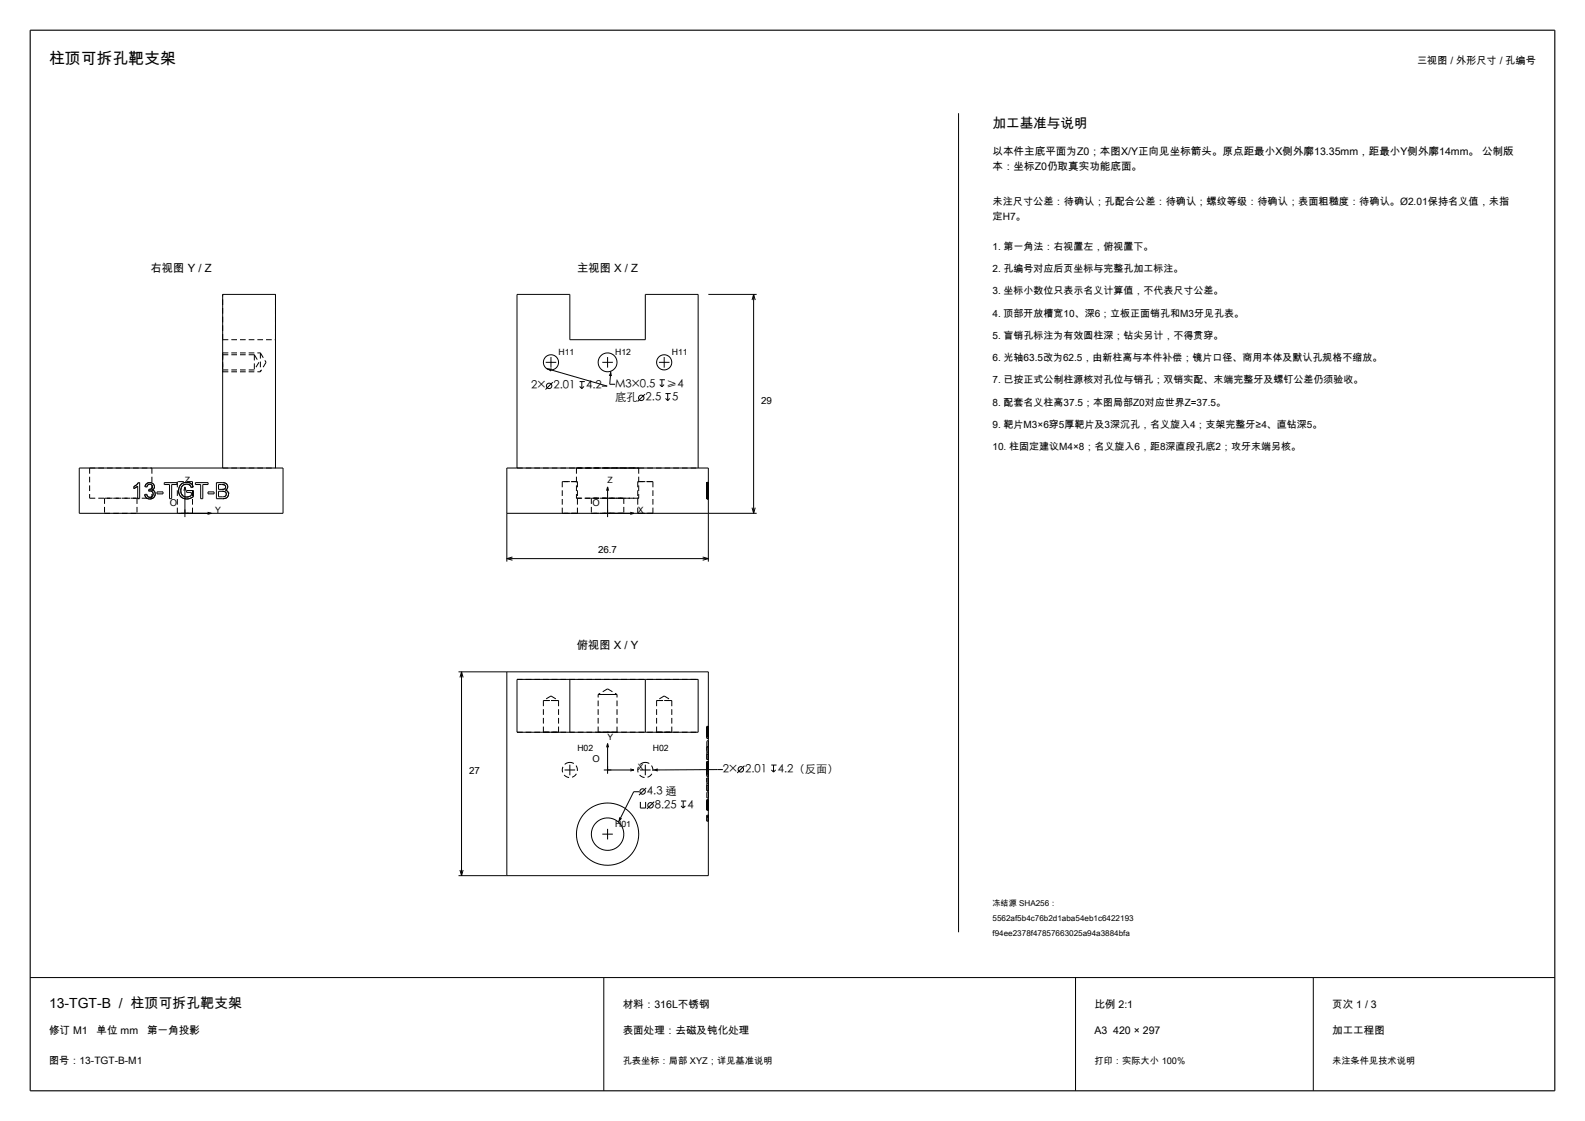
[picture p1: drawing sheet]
<svg xmlns="http://www.w3.org/2000/svg" width="420mm" height="297mm" viewBox="0 0 420 297" stroke-linecap="round" stroke-linejoin="round" font-family="sans-serif">
<path d="M8 8h404v281h-404z" fill="none" stroke="#000" stroke-width=".3"/>
<g fill="none" stroke="#000" stroke-width=".26">
<path d="M254 30v217M187.7 78h12.8M199.7 78v58M199.7 78l-.4 1.5M199.7 78l.4 1.5M144.6 96h2.8M144.9 97.7l16 4.6h-1.4M146 94.6v2.8M159.6 96h2.8M161 94.6v2.8M161.9 98.3l-.3 3.5h1.4M174.6 96h2.8"/>
<path d="M176 94.6v2.8M146.5 101.3l-2 1.9M153.6 101.1h1.4M153.6 102.4l.6 .6M154.2 101.1v1.9M154.7 102.4l-.5 .6M170.9 104.5l-1.9 1.9M174.8 100.6h1.4M174.8 101.9l.6 .6M175.4 100.6v1.9M176 101.9l-.6 .6M176.3 104.3h1.4"/>
<path d="M176.4 105.6l.5 .5M176.9 104.3v1.8M177.5 105.6l-.6 .5M21 124h54v12h-54zM35.7 129.3h.1M36 129.2l-.3 .1M36.1 129.1l-.1 .1M36.2 128.4l-.8 .5v.5l.6-.2M36.2 128.4l-.3 .3M36.3 129h-.1M36.3 128.3l-.1 .1M36.7 127.9h.3v4.2h-.5v-3.3l-.5 .4"/>
<path d="M36.7 127.9l-.5 .5M36.7 127.9l-.1 .1M38.5 128.5v.1M38.7 131.8l.1 .1M38.8 131.9l.4 .2M38.8 128.1l-.4 .9 .5 .1M38.8 128.1l-.1 .2M38.9 130.9l-.5 .1 .4 .9M38.9 130.9l.3 .7M38.9 130.9v.2M39 128.9l-.1 .2M39.1 131.4l.1 .2"/>
<path d="M39.2 131.6l.3 .1M39.2 128.5l-.3 .6M39.2 128.5l-.1 .1M39.2 127.9l-.4 .2M39.3 128.4l-.1 .1M39.4 129.7v.4h.3M39.4 129.7h.1M39.7 127.9l-.9 .2M39.7 127.9l.6 .1 .5 .4M39.7 127.9h.2M39.7 128.3l.5 .2M39.7 128.3l-.5 .2"/>
<path d="M39.7 128.3h-.2M39.7 128.3h.2M39.7 130.1l.6 .2M39.7 130.1h-.1M39.7 130.1h.2M40 130.1h.1M40 129.5l-.2 .1M40.1 128.4l.1 .1M40.1 129.5l-.7 .2M40.2 128.5l.2 .4M40.2 128.5l.2 .2M40.2 130.2l.1 .1"/>
<path d="M40.2 129.4l-.1 .1M40.3 129.8a1.14 1.14 0 0 1 .4 2M40.3 129.8l.2 .1M40.3 130.3l.3 .6M40.3 130.3l.2 .2M40.4 128.9l-.3 .6M40.4 128.9v.1M40.4 128.1h.1M40.5 129.8h-.1M40.5 131.2l-.1 .2M40.6 130.7v.2M40.6 130.9a.86 .86 0 0 1-.5 .8 .86 .86 0 0 1-.9-.1"/>
<path d="M40.6 130.9l-.1 .3M40.6 128.2h.1M40.7 130h.1M40.7 131.8a1.51 1.51 0 0 1-1.9 .1M40.7 131.8l-.5 .3M40.8 128.4l.1 .6M40.8 128.4l.1 .2M40.8 129.5l-.5 .3M40.8 129.5l-.1 .1M40.8 129.4v.1M40.9 129.2v.1M40.9 128.7v.1"/>
<path d="M40.9 128.8v.2M40.9 129l-.1 .5M41.1 130.5h.1M41.1 130.7v.1M41.6 130.3h1.6v.5h-1.6zM43.5 127.9h3.4v.5h-1.4v3.7h-.6v-3.7h-1.4zM47.3 130a2.05 2.05 0 0 0 1.1 1.9M47.3 130.2v.1M47.3 129.8v.2M47.4 129.3v.1M47.5 130.9h.1M47.7 131.3h.1"/>
<path d="M47.8 131.5l.1 .1M47.9 130l.2 .9M47.9 130v.2M47.9 131.6h.1M48 129.5h-.1M48 130.8l.1 .1M48.1 130.9l.6 .6M48.2 128.9l-.1 .1M48.2 131.8l.2 .1M48.2 131.1h.1M48.3 131.2v.1M48.3 128.1a2.17 2.17 0 0 0-1 1.9"/>
<path d="M48.3 128.1l-.4 .3M48.3 128.7l-.4 1.3M48.3 128.7v.1M48.4 131.9a2.54 2.54 0 0 0 2 .1M48.4 131.4h.1M48.5 128.5l-.2 .2M48.6 128.5h.1M48.7 132.1h.1M48.7 131.5l.8 .2M48.7 131.5l.5 .2M48.8 128.4l-.5 .3M48.9 127.9h.1"/>
<path d="M49 132.2h.3M49 129v8M49 129l-.3 1M49 129l.3 1M49 128.3l-.2 .1M49.1 128.3h.1M49.2 127.8h.1M49.5 127.8l-1.2 .3M49.5 127.8l.8 .1 .6 .5M49.5 127.8h.3M49.5 127.8h-.2M49.5 128.3l.5 .1"/>
<path d="M49.5 128.3l-.7 .1M49.5 128.3h-.2M49.7 128.3h.1M49.7 128.3l.3 .1M49.9 131.6l-.4 .1M49.9 127.8l.2 .1M50 128.4l.5 .3M50.2 131.5l-.7 .2M50.2 128.5h.1M50.3 128.5h.1M50.4 128.6l.1 .1M50.4 132l-.3 .1"/>
<path d="M50.4 128h.1M50.5 128.7l.2 .5M50.5 128.7l.1 .2M50.5 131.4l-.3 .1M50.5 128.1h.1M50.6 129l.1 .2M50.7 131.2l-.5 .3M50.7 131.2v-.7h-1.2v-.5h1.8v1.5M50.7 131.2l-.1 .1M50.8 128.2l.1 .2M50.9 128.4l.3 .7M50.9 131.8h-.1"/>
<path d="M51.2 128.9v.2M51.2 129.1l-.5 .1M51.3 131.5l-.9 .5M51.3 131.5l-.2 .1M51.8 127.9h3.3v.5h-1.4v3.7h-.5v-3.7h-1.4zM55 135.7l1 .3-1 .3M55.1 130.3h1.6v.5h-1.6zM58.9 130.2h.6M58.9 130.2h-1v1.4h1.4M58.9 130.2h.2M58.9 128.4h.1M58.9 127.9l.8 .1"/>
<path d="M58.9 127.9h-1.6v4.2h1.7M58.9 127.9h.1M59 124v-46h14v46M59 128.4h.1M59 129.7h-.2M59.1 128.4h.3M59.1 132.1h-.1M59.4 129.6l-.6 .1M59.4 129.6h-.1M59.4 127.9h.1M59.4 132.1h.1M59.4 129.6h.1"/>
<path d="M59.4 130.2h.1M59.4 128.4l.3 .3M59.4 128.4h-1.5v1.3h.9M59.4 128.4l.2 .1M59.4 131.6h-.1M59.5 130.2l.4 .3M59.5 129.5h.1M59.6 128h.1M59.7 132.1h-.7M59.7 131.5l-.4 .1M59.7 131.5h-.1M59.7 130.3l.1 .1"/>
<path d="M59.7 128.7l.1 .3M59.7 128.7l.1 .1M59.7 128l.5 .4M59.7 128l.2 .1M59.8 131.4l-.1 .1M59.8 129h.1M59.8 129l-.1 .4-.3 .2M59.8 129v.1M59.9 129.9h.1M59.9 130.5l.1 .4M59.9 130.5v.2M59.9 132l-.2 .1"/>
<path d="M59.9 129.8h.1M59.9 131.3l-.2 .2M59.9 131.3h.1M59.9 131.1v.2M60 130.8v.1M60 130.9l-.1 .4M60 130.9h.1M60 128.2h.1M60.1 128.2l.1 .2M60.1 130l.2 .2M60.2 128.4l.2 .6M60.2 128.4l.1 .2"/>
<path d="M60.2 129.5l-.4 .4 .5 .3M60.2 129.5l-.1 .1M60.3 131.7h-.1M60.3 129.3l-.1 .2M60.3 129.1v.1M60.3 128.8h.1M60.3 130.2l.3 .7M60.4 129l-.2 .5M60.4 129l-.1 .1M60.4 131.4l-.7 .7M60.4 131.4l-.1 .2M60.5 131.3h.1"/>
<path d="M60.5 130.7h.1M60.5 130.7l.1 .2M60.6 130.9l-.2 .5M60.6 130.9l-.1 .2M134.3 136h66.2M137 124v-46h14v12h20v-12h14v46M161 129v8M161 129l-.3 1M161 129l.3 1M167 135.7l1 .3-1 .3M199.3 134.5l.4 1.5M200.1 134.5l-.4 1.5"/>
<path d="M134.3 148.8v-24.8h53.4v24.8M134.3 148h53.4M134.3 148l1.5 .4M135.8 147.6l-1.5 .4M186.2 147.6l1.5 .4M187.7 148l-1.5 .4M121.5 178h66.2v54h-66.2M122.3 178v54M122.3 178l-.4 1.5M122.3 178l.4 1.5M134.3 178v54M137 180h48v14h-48z"/>
<path d="M151 180v14M161 197v8M161 197l-.3 1M161 197l.3 1M171 180v14M149.6 204h2.8M151 202.6v2.8M160 204h8M161 219.6v2.8M167 203.7l1 .3M168 204l-1 .3M169.3 209.8h-1.4l-4 8"/>
<path d="M169.6 204h2.8M169.7 212.5v1.6h1.4v-1.6M171 202.6v2.8M171.2 208.7l-1.9 2M173.3 212.4l-1.9 1.9M180.4 212.2h1.4M180.5 213.5l.5 .6M181 212.2v1.9M181.6 213.5l-.6 .6M191.6 203.9l-18.6 .1M197.3 202.9l-2 1.9M204.4 202.7h1.4"/>
<path d="M204.4 204l.6 .6M205 202.7v1.9M205.5 204l-.5 .6M121.9 230.5l.4 1.5M122.7 230.5l-.4 1.5M159.6 221h2.8M8 259h404M160 259v30M285 259v30M348 259v30"/>
<circle cx="146" cy="96" r="2.01"/>
<circle cx="161" cy="96" r="2.5"/>
<circle cx="176" cy="96" r="2.01"/>
<circle cx="145.5" cy="102.2" r=".72"/>
<circle cx="169.9" cy="105.4" r=".72"/>
<circle cx="170.3" cy="209.7" r=".72"/>
<circle cx="172.4" cy="213.4" r=".72"/>
<circle cx="196.3" cy="203.8" r=".72"/>
<circle cx="161" cy="221" r="4.3"/>
<circle cx="161" cy="221" r="8.3"/>
</g>
<g fill="none" stroke="#000" stroke-width=".26" stroke-dasharray="1.5 .8" stroke-linecap="butt">
<path d="M59 90v-12M59 94v4M59 93.5v5M59 90h14M59 94h8.4M59 93.5h10M59 98h8.4M59 98.5h10M67.4 94v4M67.4 94l1.2 2M68.6 96l-1.2 2M69 93.5v5"/>
<path d="M69 93.5l1.5 2.5M70.5 96l-1.5 2.5M73 90v-12M23.7 124h16.6M23.7 124v8M23.7 132h16.6M27.7 136h8.6M27.7 132v4M27.7 132h8.6M35.4 128.9l.5-.2M35.7 129.3l-.3 .1M36.2 129l-.1 .1"/>
<path d="M36.3 132v4M36.3 128.3l.3-.3M36.5 128.8l-.2 .2M38.4 129l.1-.4M38.5 128.5l.2-.2M38.7 131.8l-.3-.8M38.9 131.1l.2 .3M39.1 128.6l-.1 .3M39.2 127.9h.5M39.3 131.7h.1M39.5 131.7l.2 .1M39.5 128.3l-.2 .1"/>
<path d="M39.5 129.7l.3-.1M39.6 130.1h-.2M39.7 132.2l-.5-.1M39.9 127.9l.4 .1M40 130.1h-.1M40 129.5h.1M40.1 128.4l-.2-.1M40.2 130.2l-.1-.1M40.2 132.1l-.5 .1M40.2 129.4l.2-.4M40.3 124v8M40.3 128l.1 .1"/>
<path d="M40.3 131.5l.1-.1M40.4 128.9v-.2M40.4 129.8h-.1M40.4 128.1l.2 .1M40.5 129.9l.2 .1M40.6 130.7l-.1-.2M40.6 128.2l.2 .2M40.7 129.6l-.2 .2M40.8 130l.1 .2M40.9 128.6v.1M40.9 129.3l-.1 .1M40.9 130.2l.2 .3"/>
<path d="M40.9 129v.2M41.1 130.5v.2M41.1 130.8v.1M41.1 130.9l-.4 .9M47 136v-8.4M47.3 130.2v-.2M47.3 129.8l.1-.4M47.4 129.3l.2-.4M47.5 130.9l-.2-.6M47.6 128.9l.3-.5M47.6 131.2l-.1-.3M47.7 131.3l-.1-.1"/>
<path d="M47.8 131.5l-.1-.2M47.9 130.2l.1 .6M47.9 129.5v.5M48.1 129.1l-.1 .4M48.1 130.9l.1 .2M48.1 129v.1M48.2 131.8l-.3-.2M48.2 131.1l.1 .1M48.3 128.8l-.1 .1M48.3 131.3l.1 .1M48.3 128.1l.6-.2M48.5 131.4l.2 .1"/>
<path d="M48.6 128.5h-.1M48.7 132.1l-.3-.2M48.8 128.4l-.2 .1M48.9 127.9l.3-.1M49 132.2l-.3-.1M49.1 128.3h-.1M49.2 131.7h.3M49.2 127.8h.1M49.3 128.3h-.2M49.5 132.2h-.2M49.7 128.3h-.2M49.8 127.8h.1"/>
<path d="M49.9 131.6l.3-.1M50.1 132.1l-.6 .1M50.1 127.9h.2M50.2 128.5l-.2-.1M50.3 127.9l.1 .1M50.4 128.6l-.1-.1M50.4 128l.1 .1M50.5 131.4l.1-.1M50.5 128.1l.3 .1M50.6 129v-.1M50.8 131.8l-.4 .2M50.9 128.4l.3 .5"/>
<path d="M51 136h-4M51 136v-8.4M51 127.6h-4M51.1 131.6l-.2 .2M58.9 128.4h-.1M59 128.4h-.1M59 124h14M59 129.7l.3-.1M59 127.9h.4M59.1 128.4h-.1M59.4 132.1h-.3M59.4 129.6l.1-.1"/>
<path d="M59.4 130.2h-.3M59.4 131.6l.2-.1M59.5 127.9l.1 .1M59.5 129.5l.2-.1M59.7 132.1h-.3M59.7 129.4l.1-.3M59.7 130.3l-.2-.1M59.7 128.7l-.1-.2M59.8 129.9h.1M59.8 131.4l.1-.1M59.8 129v-.2M59.9 130.5l-.1-.1"/>
<path d="M59.9 129.8l-.1 .1M59.9 128.1l.1 .1M59.9 131.1l.1-.2M60 130.8l-.1-.1M60 129.9l.1 .1M60 128.2h.1M60.1 131.8l-.2 .2M60.1 129.6l-.2 .2M60.2 131.7l-.1 .1M60.3 128.6v.2M60.3 131.6v.1M60.3 129.2v.1"/>
<path d="M60.3 128.8l.1 .2M60.3 130.2l.2 .5M60.5 131.3l-.1 .1M60.5 131.1v.2M137 124h48M149 136h4M149 127.6h4M149 136v-8.4M151 136h-2M151 127.6h-2M152.7 124h16.6M152.7 132h16.6"/>
<path d="M152.7 124v8M153 136h-2M153 127.6h-2M153 136v-8.4M156.7 136h8.6M156.7 132h8.6M156.7 132v4M161 124h-8.3M161 136h-4.3M161 132h-8.3M161 132h-4.3M165.3 136h-4.3"/>
<path d="M165.3 132h-4.3M165.3 132v4M169 136h4M169 127.6h4M169 136v-8.4M169.3 124h-8.3M169.3 132h-8.3M169.3 124v8M171 136h-2M171 127.6h-2M173 136h-2M173 127.6h-2"/>
<path d="M173 136v-8.4M187.3 130.8v-.5M187.3 132.1v-4.2M187.3 131.8v.3M187.3 131.4v.4M187.3 130.9v.5M187.3 130.2v.7M187.3 129.9v.3M187.3 129.5v.4M187.3 129v.5M187.3 128.4v.6M187.3 128v.4"/>
<path d="M187.3 127.9v.1M187.3 132.1v-3.7M187.3 127.9v.5M187.3 130.5v-.5M187.3 131.2v-.7M187.3 131.5v-.3M187.3 131.7v-.2M187.3 131.5v.2M187.3 130.9v.6M187.3 130v.9M187.3 129.1v.9M187.3 128.7v.4"/>
<path d="M187.3 128.4v.3M187.3 128.3v.1M187.3 128.4v-.1M187.3 128.7v-.3M187.3 129.2v-.5M187.3 129.1v.1M187.3 128.4v.7M187.3 127.8v.1M187.3 128.1v-.3M187.3 128.9v-.8M187.3 130v-1.1M187.3 131.2v-1.2"/>
<path d="M187.3 131.9v-.7M187.3 132.2v-.3M187.3 132v.2M187.3 131.5v.5M187.3 130v1.5M187.3 131.6v.2M187.3 130.9v.7M187.3 131v-.1M187.3 131.9v-.9M187.3 131.8v.4M187.3 130.9v.9M187.3 129.8v.4"/>
<path d="M187.3 129.5v.3M187.3 128.1v-.2M187.3 129v-.9M187.3 129.1v-.1M187.3 128.5v.6M187.3 128.3v.2M187.3 128.5v-.2M187.3 128.9v-.4M187.3 129.5v-.6M187.3 129.7v-.2M187.3 130.1v-.4M187.3 130.3v-.2"/>
<path d="M187.3 130.9v-.6M187.3 131.5v-.6M187.3 131.8v-.3M187.3 132.1v-3.3M187.3 127.9v4.2M187.3 128.4v-.5M187.3 128.9v-.5M187.3 129.4v-.5M187.3 129.2v.2M187.3 128.8v.4M187.3 128.4v1.3M187.3 129.7v-.1"/>
<path d="M187.3 129.6v-.2M187.3 129.4v-.4M187.3 129v-.3M187.3 130.2v1.4M187.3 131.6v-.1M187.3 131.5v-.2M187.3 131.3v-.4M187.3 130.9v-.4M187.3 130.5v-.3M187.7 130.8v-.5M187.7 128v-.1M187.7 128.4v-.4"/>
<path d="M187.7 129v-.6M187.7 129.5v-.5M187.7 129.9v-.4M187.7 130.2v-.3M187.7 130.9v-.7M187.7 131.4v-.5M187.7 131.8v-.4M187.7 132.1v-.3M187.7 127.9v4.2M187.7 127.9v.5M187.7 132.1v-3.7M187.7 131.5v-1.5"/>
<path d="M187.7 132v-.5M187.7 132.2v-.2M187.7 131.9v.3M187.7 131.2v.7M187.7 130v1.2M187.7 128.9v1.1M187.7 128.1v.8M187.7 127.8v.3M187.7 127.9v-.1M187.7 128.4v-.5M187.7 129.1v-.7M187.7 129.2v-.1"/>
<path d="M187.7 128.7v.5M187.7 128.4v.3M187.7 128.3v.1M187.7 128.4v-.1M187.7 128.7v-.3M187.7 129.1v-.4M187.7 130v-.9M187.7 130.9v-.9M187.7 131.5v-.6M187.7 131.7v-.2M187.7 131.5v.2M187.7 131.2v.3"/>
<path d="M187.7 130.5v.7M187.7 130v.5M187.7 131.8v-.2M187.7 131.5v.3M187.7 130.9v.6M187.7 130.3v.6M187.7 130.1v.2M187.7 129.7v.4M187.7 129.5v.2M187.7 128.9v.6M187.7 128.5v.4M187.7 128.3v.2"/>
<path d="M187.7 128.5v-.2M187.7 129.1v-.6M187.7 129v.1M187.7 128.1v.9M187.7 127.9v.2M187.7 129.8v-.3M187.7 130.2v-.4M187.7 131.8v-.9M187.7 132.2v-.4M187.7 131v.9M187.7 130.9v.1M187.7 131.6v-.7"/>
<path d="M187.7 128.8v3.3M187.7 129.2v-.4M187.7 129.4v-.2M187.7 128.9v.5M187.7 128.4v.5M187.7 132.1v-4.2M187.7 130.3h-.4M187.7 130.8h-.4M187.7 127.9h-.4M187.7 132.1h-.4M187.7 129.9h-.4M187.7 128.4h-.4"/>
<path d="M187.7 130h-.4M187.7 130.5h-.4M187.7 131.2h-.4M187.7 131.7h-.4M187.7 128.3h-.4M187.7 129.2h-.4M187.7 129.1h-.4M187.7 127.8h-.4M187.7 132.2h-.4M187.7 131.5h-.4M187.7 131.8h-.4M187.7 130.9h-.4"/>
<path d="M187.7 131h-.4M187.7 129.8h-.4M187.7 129h-.4M187.7 129.7h-.4M187.7 130.1h-.4M187.7 128.8h-.4M187.7 128.9h-.4M187.7 129.4h-.4M187.7 129.7v-1.3M187.7 129.6v.1M187.7 129.4v.2M187.7 129v.4"/>
<path d="M187.7 128.7v.3M187.7 131.6v-1.4M187.7 130.2h-.4M187.7 131.6h-.4M187.7 131.5v.1M187.7 131.3v.2M187.7 130.9v.4M187.7 130.5v.4M187.7 130.2v.3M137 180h48M137 194h48M144 194h2"/>
<path d="M144 185.6h2M144 194v-8.4M146 194h2M146 185.6h2M146 184.4l-2 1.2M146 184.4l2 1.2M148 194h-4M148 185.6h-4M148 194v-8.4M158.5 194h2.5M158.5 184h2.5M158.5 194v-10"/>
<path d="M161 194h2.5M161 184h2.5M161 182.5l-2.5 1.5M161 182.5l2.5 1.5M163.5 194h-5M163.5 184h-5M163.5 194v-10M174 194h2M174 185.6h2M174 194v-8.4M176 194h2M176 185.6h2"/>
<path d="M176 184.4l-2 1.2M176 184.4l2 1.2M178 194h-4M178 185.6h-4M178 194v-8.4M187.3 197.9v-1.6M187.3 195.7v-1.6M187.3 194v1.7M187.3 193.3v.7M187.3 192.9v.4M187.3 192.6v.3M187.3 192.4v.2"/>
<path d="M187.3 192.7v-.3M187.3 193.2v-.5M187.3 192.8v.4M187.3 192.6v.2M187.3 192.8v-.2M187.3 193.3v-.5M187.3 194.1v-.8M187.3 199.8v1.4M187.3 199.3v.5M187.3 197.9v1.4M187.3 195.1v-.9M187.3 194.2v-.6"/>
<path d="M187.3 193.6v-.3M187.3 193.3v-.1M187.3 193.2v.1M187.3 193.3v.3M187.3 193.6v.6M187.3 194.2v.9M187.3 195.1v-1.1M187.3 194v-.3M187.3 193.7v-.4M187.3 193.3v-.2M187.3 193.1v-.1M187.3 193v.1"/>
<path d="M187.3 193.1v.4M187.3 193.5v.6M187.3 194.1v1M187.7 196.3v1.6M187.7 194.1v1.6M187.7 193.3v.8M187.7 192.8v.5M187.7 192.6v.2M187.7 192.8v-.2M187.7 193.2v-.4M187.7 192.7v.5M187.7 192.4v.3"/>
<path d="M187.7 192.6v-.2M187.7 192.9v-.3M187.7 193.3v-.4M187.7 194v-.7M187.7 195.7v-1.7M187.7 197.9v3.3M187.7 199.3v-1.4M187.7 199.8v-.5M187.7 197.9h-.4M187.7 196.3h-.4M187.7 195.7h-.4M187.7 192.4h-.4"/>
<path d="M187.7 193.2h-.4M187.7 192.6h-.4M187.7 199.8h-.4M187.7 199.3h-.4M187.7 195.1h-.4M187.7 194.2v.9M187.7 193.6v.6M187.7 193.3v.3M187.7 193.2v.1M187.7 193.3v-.1M187.7 193.6v-.3M187.7 194.2v-.6"/>
<path d="M187.7 195.1v-.9M187.7 194v1.1M187.7 193.7v.3M187.7 193.3v.4M187.7 193.1v.2M187.7 193v.1M187.7 193h-.4M187.7 193.1v-.1M187.7 193.5v-.4M187.7 194.1v-.6M187.7 195.1v-1M151 202a2.01 2.01 0 0 0-1.8 2.9 2.01 2.01 0 0 0 3.4 .3 2.01 2.01 0 0 0-1.2-3.2h-.4"/>
<path d="M171 202a2.01 2.01 0 0 0-1.8 2.9 2.01 2.01 0 0 0 3.4 .3 2.01 2.01 0 0 0-1.2-3.2h-.4M187.3 201.2v-3.3M187.3 203.5v-1.8M187.3 202.3v1.2M187.3 202.8v-.5M187.3 203.5v-.7M187.3 204.3v-.8M187.3 204.9v-.6M187.3 205.1v-.2M187.3 204.9v.2M187.3 204.7v.2M187.3 204.2v.5"/>
<path d="M187.3 203.5v.7M187.3 203v.5M187.3 202.5v.5M187.3 202.3v.2M187.3 201.8v.5M187.3 202.1v-.3M187.3 202.7v-.6M187.3 203.5v-.8M187.3 204.7v-1.2M187.3 205.4v-.7M187.3 205.7v-.3M187.3 205.4v.3"/>
<path d="M187.3 204.6v.8M187.3 203.5v1.1M187.3 202.6v.9M187.3 201.7v.9M187.3 211.4v-1.6M187.3 213.8v-.5M187.3 214.1v-.3M187.3 214.6v-.5M187.3 214.2v.4M187.3 213.3v.9M187.3 212.3v1M187.3 211.9v.4"/>
<path d="M187.3 212.1v-.2M187.3 212.7v-.6M187.3 212.2v.5M187.3 212.1v.1M187.3 212.2v-.1M187.3 212.7v-.5M187.3 213.3v-.6M187.3 214.2v-.9M187.3 214.6v-.4M187.3 214.1v.5M187.3 213.8v.3M187.3 213.3v.5"/>
<path d="M187.3 212.8v.5M187.3 212.6v.2M187.3 212.9v-.3M187.3 213.5v-.6M187.3 213.6v-.1M187.3 213.3v.3M187.3 212.7v.6M187.3 212.4v.3M187.3 212.7v-.3M187.3 208.1v1.4M187.3 207.5v.6M187.3 206.1v1.4"/>
<path d="M187.3 209.5v-3.4M187.3 216v.5M187.3 216.3v-.3M187.3 216.8v-.5M187.3 217.6v-.8M187.3 217v.6M187.3 216.5v.5M187.7 201.2v-1.4M187.7 201.7v1.8M187.7 202.6v-.9M187.7 203.5v-.9M187.7 204.6v-1.1"/>
<path d="M187.7 205.4v-.8M187.7 205.7v-.3M187.7 205.4v.3M187.7 204.7v.7M187.7 203.5v1.2M187.7 202.7v.8M187.7 202.1v.6M187.7 201.8v.3M187.7 202.3v-.5M187.7 202.5v-.2M187.7 203v-.5M187.7 203.5v-.5"/>
<path d="M187.7 204.2v-.7M187.7 204.7v-.5M187.7 204.9v-.2M187.7 205.1v-.2M187.7 204.9v.2M187.7 204.3v.6M187.7 203.5v.8M187.7 202.8v.7M187.7 202.3v.5M187.7 203.5v-1.2M187.7 209.8v1.6M187.7 213.3v.5"/>
<path d="M187.7 212.7v.6M187.7 212.4v.3M187.7 212.7v-.3M187.7 213.3v-.6M187.7 213.6v-.3M187.7 213.5v.1M187.7 212.9v.6M187.7 212.6v.3M187.7 212.8v-.2M187.7 213.3v-.5M187.7 213.8v-.5M187.7 214.1v-.3"/>
<path d="M187.7 214.6v-.5M187.7 214.2v.4M187.7 213.3v.9M187.7 212.2v.5M187.7 212.1v.1M187.7 212.2v-.1M187.7 212.7v-.5M187.7 212.1v.6M187.7 211.9v.2M187.7 212.3v-.4M187.7 213.3v-1M187.7 214.2v-.9"/>
<path d="M187.7 214.6v-.4M187.7 214.1v.5M187.7 213.8v.3M187.7 209.5v-1.4M187.7 206.1v3.4M187.7 207.5v-1.4M187.7 208.1v-.6M187.7 217v-.5M187.7 217.6v-.6M187.7 216.8v.8M187.7 216.3v.5M187.7 216v.3"/>
<path d="M187.7 216.5v-.5M187.7 201.2h-.4M187.7 203.5h-.4M187.7 201.7h-.4M187.7 202.3h-.4M187.7 205.1h-.4M187.7 201.8h-.4M187.7 205.7h-.4M187.7 211.4h-.4M187.7 209.8h-.4M187.7 214.1h-.4M187.7 214.6h-.4"/>
<path d="M187.7 211.9h-.4M187.7 212.7h-.4M187.7 212.1h-.4M187.7 212.6h-.4M187.7 213.6h-.4M187.7 212.4h-.4M187.7 208.1h-.4M187.7 209.5h-.4M187.7 207.5h-.4M187.7 206.1h-.4M187.7 216.5h-.4M187.7 216h-.4"/>
<path d="M187.7 216.3h-.4M187.7 217.6h-.4"/>
</g>
<path d="M144.9 97.7l1.3-.1-.2 .8zM161.9 98.3l.3 1.3h-.9zM164.1 216.5l.7 .4-.9 .9zM173 204l1.3-.4v.8z" fill="#000"/>
<text font-size="4.2" x="13" y="17">柱顶可拆孔靶支架</text>
<text font-size="3.7" x="13" y="267">13-TGT-B / 柱顶可拆孔靶支架</text>
<text font-size="3.6" x="263" y="34">加工基准与说明</text>
<g font-size="3">
<text x="39.9" y="72">右视图 Y / Z</text>
<text x="152.9" y="72">主视图 X / Z</text>
<text x="140.8" y="103.2">2× 2.01</text>
<text x="155.3" y="103.2">4.2</text>
<text x="163" y="102.7">M3×0.5</text>
<text x="163" y="106.4">底孔</text>
<text x="171.1" y="106.4">2.5</text>
<text x="176.5" y="102.7">≥4</text>
<text x="178.1" y="106.4">5</text>
<text x="152.8" y="172">俯视图 X / Y</text>
<text x="191.6" y="204.8">2×</text>
<text x="197.5" y="204.8">2.01</text>
<text x="206.1" y="204.8">4.2（反面）</text>
<text x="171.4" y="210.7">4.3 通</text>
<text x="173.5" y="214.3">8.25</text>
<text x="182.2" y="214.3">4</text>
</g>
<g font-size="2.8">
<text x="263" y="41">以本件主底平面为Z0；本图X/Y正向见坐标箭头。原点距最小X侧外廓13.35mm，距最小Y侧外廓14mm。 公制版</text>
<text x="263" y="45.1">本：坐标Z0仍取真实功能底面。</text>
<text x="165" y="267">材料：316L不锈钢</text>
<text x="290" y="267">比例 2:1</text>
<text x="353" y="267">页次 1 / 3</text>
<text x="13" y="274">修订 M1</text>
<text x="25.6" y="274">单位 mm</text>
<text x="39" y="274">第一角投影</text>
<text x="165" y="274">表面处理：去磁及钝化处理</text>
<text x="290" y="274">A3 420 × 297</text>
<text x="353" y="274">加工工程图</text>
</g>
<g font-size="2.7">
<text x="375.5" y="17">三视图 / 外形尺寸 / 孔编号</text>
<text x="263" y="54.2">未注尺寸公差：待确认；孔配合公差：待确认；螺纹等级：待确认；表面粗糙度：待确认。Ø2.01保持名义值，未指</text>
<text x="263" y="58.2">定H7。</text>
<text x="13" y="282">图号：13-TGT-B-M1</text>
</g>
<g font-size="2.6">
<text x="263" y="66.2">1. 第一角法：右视置左，俯视置下。</text>
<text x="263" y="72.1">2. 孔编号对应后页坐标与完整孔加工标注。</text>
<text x="263" y="78">3. 坐标小数位只表示名义计算值，不代表尺寸公差。</text>
<text x="263" y="83.9">4. 顶部开放槽宽10、深6；立板正面销孔和M3牙见孔表。</text>
<text x="263" y="89.8">5. 盲销孔标注为有效圆柱深；钻尖另计，不得贯穿。</text>
<text x="263" y="95.7">6. 光轴63.5改为62.5，由新柱高与本件补偿；镜片口径、商用本体及默认孔规格不缩放。</text>
<text x="263" y="101.6">7. 已按正式公制柱源核对孔位与销孔；双销实配、末端完整牙及螺钉公差仍须验收。</text>
<text x="201.7" y="107">29</text>
<text x="263" y="107.5">8. 配套名义柱高37.5；本图局部Z0对应世界Z=37.5。</text>
<text x="263" y="113.4">9. 靶片M3×6穿5厚靶片及3深沉孔，名义旋入4；支架完整牙≥4、直钻深5。</text>
<text x="263" y="119.3">10. 柱固定建议M4×8；名义旋入6，距8深直段孔底2；攻牙末端另核。</text>
<text x="158.5" y="146.6">26.7</text>
<text x="124.3" y="205">27</text>
</g>
<g font-size="2.5">
<text x="45" y="134">O</text>
<text x="157" y="134">O</text>
<text x="157" y="202">O</text>
<text x="165" y="282">孔表坐标：局部 XYZ；详见基准说明</text>
<text x="290" y="282">打印：实际大小 100%</text>
<text x="353" y="282">未注条件见技术说明</text>
</g>
<g font-size="2.3">
<text x="148" y="94">H11</text>
<text x="163" y="94">H12</text>
<text x="178" y="94">H11</text>
<text x="49" y="128">Z</text>
<text x="161" y="128">Z</text>
<text x="57" y="136">Y</text>
<text x="169" y="136">X</text>
<text x="161" y="196">Y</text>
<text x="153" y="199">H02</text>
<text x="173" y="199">H02</text>
<text x="169" y="204">X</text>
<text x="163" y="219">H01</text>
</g>
<g font-size="2.1">
<text x="263" y="240">冻结源 SHA256：</text>
<text x="263" y="244">5562af5b4c76b2d1aba54eb1c6422193</text>
<text x="263" y="248">f94ee2378f47857663025a94a3884bfa</text>
</g>
</svg>
